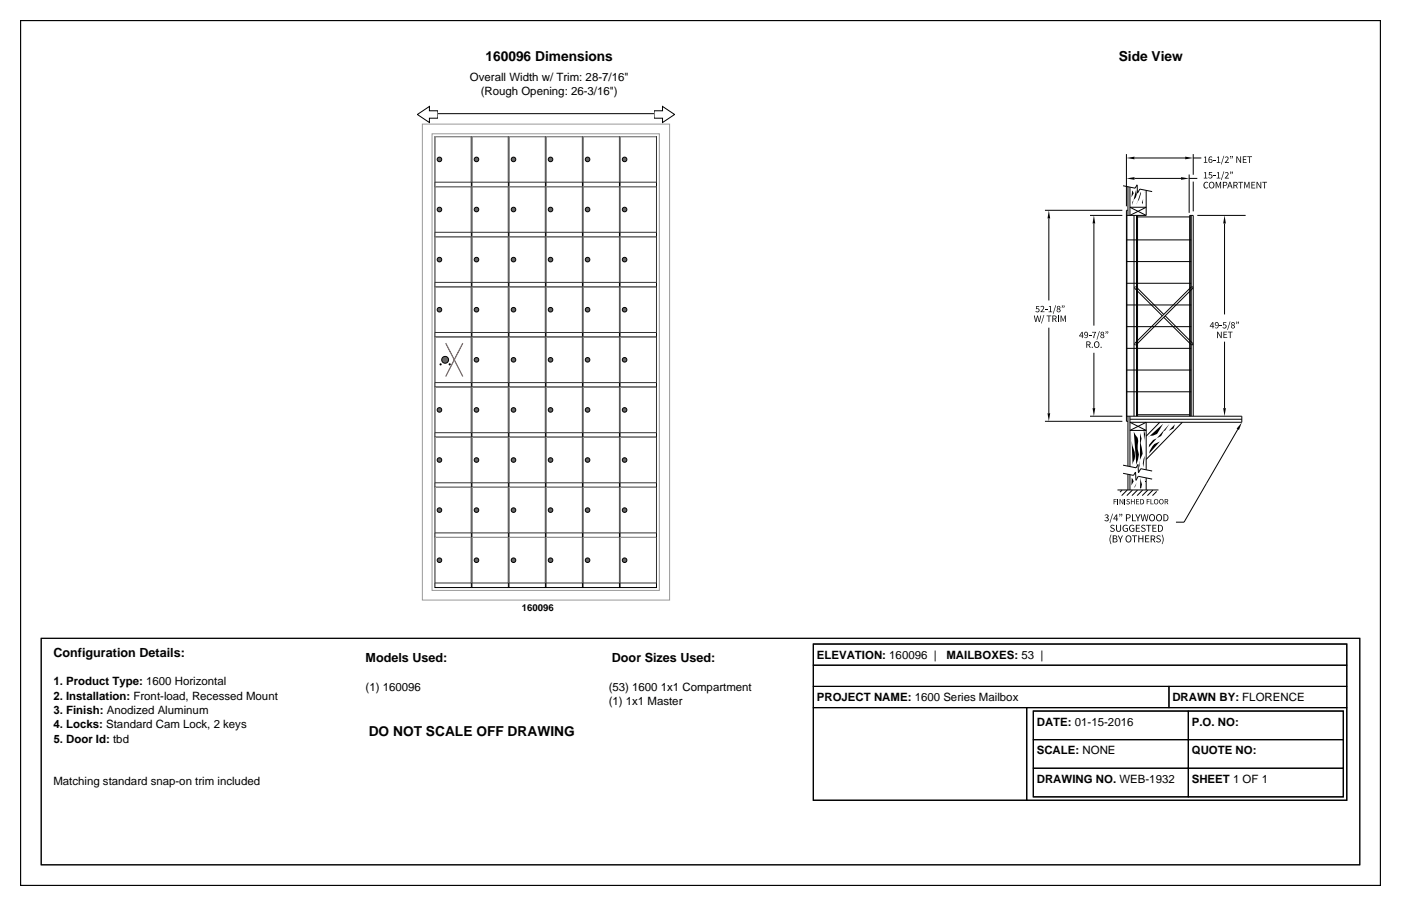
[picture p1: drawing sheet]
<svg xmlns="http://www.w3.org/2000/svg" width="432mm" height="279mm" viewBox="0 0 432 279" stroke-linecap="round" stroke-linejoin="round" font-family="sans-serif">
<path d="M12.7 196.8h406.4v69.9h-406.4z" fill="none" stroke="#000" stroke-width=".31"/>
<g fill="none" stroke="#000" stroke-width=".35">
<path d="M6.3 6.4h419.1v266.7h-419.1zM250.7 198.6h164.4v48.2h-164.4zM250.7 198.6h164.4v6.6h-164.4zM250.7 218.2h65.7v28.6h-65.7zM250.7 211.7h109.6v6.5h-109.6zM250.7 205.2h164.4v6.5h-164.4zM316.4 218.2h98.7v28.6h-98.7zM318.5 219.3h95.5v26.4h-95.5zM318.5 219.3h47.8v8.8h-47.8zM360.3 211.7h54.8v6.5h-54.8zM366.3 219.3h47.7v8.8h-47.7zM318.5 236.9h47.8v8.8h-47.8z"/>
<path d="M318.5 228.1h47.8v8.8h-47.8zM366.3 236.9h47.7v8.8h-47.7zM366.3 228.1h47.7v8.8h-47.7z"/>
</g>
<g fill="#fff" stroke="#000" stroke-width=".31">
<path d="M128.6 35.3l3.7-2.5v1.4h2.7v2.3h-2.7v1.3z"/>
<path d="M201.6 34.2h2.6v-1.4l3.7 2.5-3.7 2.5v-1.3h-2.6z"/>
</g>
<path d="M135 35.1h66.6" fill="none" stroke="#000" stroke-width=".31"/>
<path d="M134 42.1h11.3v15.5h-11.3z" fill="#fff" stroke="#000" stroke-width=".31"/>
<path d="M145.3 42.1h-11.3v14.1" fill="none" stroke="#999" stroke-width=".31"/>
<path d="M145.3 42.1v14.1h-11.3" fill="none" stroke="#333" stroke-width=".31"/>
<circle cx="135.4" cy="49.2" r=".7" fill="#666" stroke="#000" stroke-width=".31"/>
<path d="M145.5 42.1h11.2v15.5h-11.2z" fill="#fff" stroke="#000" stroke-width=".31"/>
<path d="M156.7 42.1h-11.2v14.1" fill="none" stroke="#999" stroke-width=".31"/>
<path d="M156.7 42.1v14.1h-11.2" fill="none" stroke="#333" stroke-width=".31"/>
<circle cx="146.9" cy="49.2" r=".7" fill="#666" stroke="#000" stroke-width=".31"/>
<path d="M156.9 42.1h11.2v15.5h-11.2z" fill="#fff" stroke="#000" stroke-width=".31"/>
<path d="M168.1 42.1h-11.2v14.1" fill="none" stroke="#999" stroke-width=".31"/>
<path d="M168.1 42.1v14.1h-11.2" fill="none" stroke="#333" stroke-width=".31"/>
<circle cx="158.3" cy="49.2" r=".7" fill="#666" stroke="#000" stroke-width=".31"/>
<path d="M168.3 42.1h11.2v15.5h-11.2z" fill="#fff" stroke="#000" stroke-width=".31"/>
<path d="M179.5 42.1h-11.2v14.1" fill="none" stroke="#999" stroke-width=".31"/>
<path d="M179.5 42.1v14.1h-11.2" fill="none" stroke="#333" stroke-width=".31"/>
<circle cx="169.7" cy="49.2" r=".7" fill="#666" stroke="#000" stroke-width=".31"/>
<path d="M179.7 42.1h11.2v15.5h-11.2z" fill="#fff" stroke="#000" stroke-width=".31"/>
<path d="M190.9 42.1h-11.2v14.1" fill="none" stroke="#999" stroke-width=".31"/>
<path d="M190.9 42.1v14.1h-11.2" fill="none" stroke="#333" stroke-width=".31"/>
<circle cx="181.1" cy="49.2" r=".7" fill="#666" stroke="#000" stroke-width=".31"/>
<path d="M191.1 42.1h11.2v15.5h-11.2z" fill="#fff" stroke="#000" stroke-width=".31"/>
<path d="M202.3 42.1h-11.2v14.1" fill="none" stroke="#999" stroke-width=".31"/>
<path d="M202.3 42.1v14.1h-11.2" fill="none" stroke="#333" stroke-width=".31"/>
<circle cx="192.5" cy="49.2" r=".7" fill="#666" stroke="#000" stroke-width=".31"/>
<path d="M134 57.6h11.3v15.4h-11.3z" fill="#fff" stroke="#000" stroke-width=".31"/>
<path d="M145.3 57.6h-11.3v14" fill="none" stroke="#999" stroke-width=".31"/>
<path d="M145.3 57.6v14h-11.3" fill="none" stroke="#333" stroke-width=".31"/>
<circle cx="135.4" cy="64.6" r=".7" fill="#666" stroke="#000" stroke-width=".31"/>
<path d="M145.5 57.6h11.2v15.4h-11.2z" fill="#fff" stroke="#000" stroke-width=".31"/>
<path d="M156.7 57.6h-11.2v14" fill="none" stroke="#999" stroke-width=".31"/>
<path d="M156.7 57.6v14h-11.2" fill="none" stroke="#333" stroke-width=".31"/>
<circle cx="146.9" cy="64.6" r=".7" fill="#666" stroke="#000" stroke-width=".31"/>
<path d="M156.9 57.6h11.2v15.4h-11.2z" fill="#fff" stroke="#000" stroke-width=".31"/>
<path d="M168.1 57.6h-11.2v14" fill="none" stroke="#999" stroke-width=".31"/>
<path d="M168.1 57.6v14h-11.2" fill="none" stroke="#333" stroke-width=".31"/>
<circle cx="158.3" cy="64.6" r=".7" fill="#666" stroke="#000" stroke-width=".31"/>
<path d="M168.3 57.6h11.2v15.4h-11.2z" fill="#fff" stroke="#000" stroke-width=".31"/>
<path d="M179.5 57.6h-11.2v14" fill="none" stroke="#999" stroke-width=".31"/>
<path d="M179.5 57.6v14h-11.2" fill="none" stroke="#333" stroke-width=".31"/>
<circle cx="169.7" cy="64.6" r=".7" fill="#666" stroke="#000" stroke-width=".31"/>
<path d="M179.7 57.6h11.2v15.4h-11.2z" fill="#fff" stroke="#000" stroke-width=".31"/>
<path d="M190.9 57.6h-11.2v14" fill="none" stroke="#999" stroke-width=".31"/>
<path d="M190.9 57.6v14h-11.2" fill="none" stroke="#333" stroke-width=".31"/>
<circle cx="181.1" cy="64.6" r=".7" fill="#666" stroke="#000" stroke-width=".31"/>
<path d="M191.1 57.6h11.2v15.4h-11.2z" fill="#fff" stroke="#000" stroke-width=".31"/>
<path d="M202.3 57.6h-11.2v14" fill="none" stroke="#999" stroke-width=".31"/>
<path d="M202.3 57.6v14h-11.2" fill="none" stroke="#333" stroke-width=".31"/>
<circle cx="192.5" cy="64.6" r=".7" fill="#666" stroke="#000" stroke-width=".31"/>
<path d="M134 73h11.3v15.5h-11.3z" fill="#fff" stroke="#000" stroke-width=".31"/>
<path d="M145.3 73h-11.3v14.1" fill="none" stroke="#999" stroke-width=".31"/>
<path d="M145.3 73v14.1h-11.3" fill="none" stroke="#333" stroke-width=".31"/>
<circle cx="135.4" cy="80.1" r=".7" fill="#666" stroke="#000" stroke-width=".31"/>
<path d="M145.5 73h11.2v15.5h-11.2z" fill="#fff" stroke="#000" stroke-width=".31"/>
<path d="M156.7 73h-11.2v14.1" fill="none" stroke="#999" stroke-width=".31"/>
<path d="M156.7 73v14.1h-11.2" fill="none" stroke="#333" stroke-width=".31"/>
<circle cx="146.9" cy="80.1" r=".7" fill="#666" stroke="#000" stroke-width=".31"/>
<path d="M156.9 73h11.2v15.5h-11.2z" fill="#fff" stroke="#000" stroke-width=".31"/>
<path d="M168.1 73h-11.2v14.1" fill="none" stroke="#999" stroke-width=".31"/>
<path d="M168.1 73v14.1h-11.2" fill="none" stroke="#333" stroke-width=".31"/>
<circle cx="158.3" cy="80.1" r=".7" fill="#666" stroke="#000" stroke-width=".31"/>
<path d="M168.3 73h11.2v15.5h-11.2z" fill="#fff" stroke="#000" stroke-width=".31"/>
<path d="M179.5 73h-11.2v14.1" fill="none" stroke="#999" stroke-width=".31"/>
<path d="M179.5 73v14.1h-11.2" fill="none" stroke="#333" stroke-width=".31"/>
<circle cx="169.7" cy="80.1" r=".7" fill="#666" stroke="#000" stroke-width=".31"/>
<path d="M179.7 73h11.2v15.5h-11.2z" fill="#fff" stroke="#000" stroke-width=".31"/>
<path d="M190.9 73h-11.2v14.1" fill="none" stroke="#999" stroke-width=".31"/>
<path d="M190.9 73v14.1h-11.2" fill="none" stroke="#333" stroke-width=".31"/>
<circle cx="181.1" cy="80.1" r=".7" fill="#666" stroke="#000" stroke-width=".31"/>
<path d="M191.1 73h11.2v15.5h-11.2z" fill="#fff" stroke="#000" stroke-width=".31"/>
<path d="M202.3 73h-11.2v14.1" fill="none" stroke="#999" stroke-width=".31"/>
<path d="M202.3 73v14.1h-11.2" fill="none" stroke="#333" stroke-width=".31"/>
<circle cx="192.5" cy="80.1" r=".7" fill="#666" stroke="#000" stroke-width=".31"/>
<path d="M134 88.5h11.3v15.4h-11.3z" fill="#fff" stroke="#000" stroke-width=".31"/>
<path d="M145.3 88.5h-11.3v14" fill="none" stroke="#999" stroke-width=".31"/>
<path d="M145.3 88.5v14h-11.3" fill="none" stroke="#333" stroke-width=".31"/>
<circle cx="135.4" cy="95.5" r=".7" fill="#666" stroke="#000" stroke-width=".31"/>
<path d="M145.5 88.5h11.2v15.4h-11.2z" fill="#fff" stroke="#000" stroke-width=".31"/>
<path d="M156.7 88.5h-11.2v14" fill="none" stroke="#999" stroke-width=".31"/>
<path d="M156.7 88.5v14h-11.2" fill="none" stroke="#333" stroke-width=".31"/>
<circle cx="146.9" cy="95.5" r=".7" fill="#666" stroke="#000" stroke-width=".31"/>
<path d="M156.9 88.5h11.2v15.4h-11.2z" fill="#fff" stroke="#000" stroke-width=".31"/>
<path d="M168.1 88.5h-11.2v14" fill="none" stroke="#999" stroke-width=".31"/>
<path d="M168.1 88.5v14h-11.2" fill="none" stroke="#333" stroke-width=".31"/>
<circle cx="158.3" cy="95.5" r=".7" fill="#666" stroke="#000" stroke-width=".31"/>
<path d="M168.3 88.5h11.2v15.4h-11.2z" fill="#fff" stroke="#000" stroke-width=".31"/>
<path d="M179.5 88.5h-11.2v14" fill="none" stroke="#999" stroke-width=".31"/>
<path d="M179.5 88.5v14h-11.2" fill="none" stroke="#333" stroke-width=".31"/>
<circle cx="169.7" cy="95.5" r=".7" fill="#666" stroke="#000" stroke-width=".31"/>
<path d="M179.7 88.5h11.2v15.4h-11.2z" fill="#fff" stroke="#000" stroke-width=".31"/>
<path d="M190.9 88.5h-11.2v14" fill="none" stroke="#999" stroke-width=".31"/>
<path d="M190.9 88.5v14h-11.2" fill="none" stroke="#333" stroke-width=".31"/>
<circle cx="181.1" cy="95.5" r=".7" fill="#666" stroke="#000" stroke-width=".31"/>
<path d="M191.1 88.5h11.2v15.4h-11.2z" fill="#fff" stroke="#000" stroke-width=".31"/>
<path d="M202.3 88.5h-11.2v14" fill="none" stroke="#999" stroke-width=".31"/>
<path d="M202.3 88.5v14h-11.2" fill="none" stroke="#333" stroke-width=".31"/>
<circle cx="192.5" cy="95.5" r=".7" fill="#666" stroke="#000" stroke-width=".31"/>
<path d="M134 103.9h11.3v15.5h-11.3z" fill="#fff" stroke="#000" stroke-width=".31"/>
<path d="M145.3 103.9h-11.3v14.1" fill="none" stroke="#999" stroke-width=".31"/>
<path d="M145.3 103.9v14.1h-11.3" fill="none" stroke="#333" stroke-width=".31"/>
<g fill="#666" stroke="#000" stroke-width=".31">
<circle cx="137.2" cy="111" r="1.05"/>
<circle cx="135.8" cy="112.4" r=".18"/>
<circle cx="138.6" cy="112.4" r=".18"/>
</g>
<path d="M137.4 105.8l5.2 10.3M142.6 105.8l-5.2 10.3" fill="none" stroke="#f00" stroke-width=".35"/>
<path d="M145.5 103.9h11.2v15.5h-11.2z" fill="#fff" stroke="#000" stroke-width=".31"/>
<path d="M156.7 103.9h-11.2v14.1" fill="none" stroke="#999" stroke-width=".31"/>
<path d="M156.7 103.9v14.1h-11.2" fill="none" stroke="#333" stroke-width=".31"/>
<circle cx="146.9" cy="111" r=".7" fill="#666" stroke="#000" stroke-width=".31"/>
<path d="M156.9 103.9h11.2v15.5h-11.2z" fill="#fff" stroke="#000" stroke-width=".31"/>
<path d="M168.1 103.9h-11.2v14.1" fill="none" stroke="#999" stroke-width=".31"/>
<path d="M168.1 103.9v14.1h-11.2" fill="none" stroke="#333" stroke-width=".31"/>
<circle cx="158.3" cy="111" r=".7" fill="#666" stroke="#000" stroke-width=".31"/>
<path d="M168.3 103.9h11.2v15.5h-11.2z" fill="#fff" stroke="#000" stroke-width=".31"/>
<path d="M179.5 103.9h-11.2v14.1" fill="none" stroke="#999" stroke-width=".31"/>
<path d="M179.5 103.9v14.1h-11.2" fill="none" stroke="#333" stroke-width=".31"/>
<circle cx="169.7" cy="111" r=".7" fill="#666" stroke="#000" stroke-width=".31"/>
<path d="M179.7 103.9h11.2v15.5h-11.2z" fill="#fff" stroke="#000" stroke-width=".31"/>
<path d="M190.9 103.9h-11.2v14.1" fill="none" stroke="#999" stroke-width=".31"/>
<path d="M190.9 103.9v14.1h-11.2" fill="none" stroke="#333" stroke-width=".31"/>
<circle cx="181.1" cy="111" r=".7" fill="#666" stroke="#000" stroke-width=".31"/>
<path d="M191.1 103.9h11.2v15.5h-11.2z" fill="#fff" stroke="#000" stroke-width=".31"/>
<path d="M202.3 103.9h-11.2v14.1" fill="none" stroke="#999" stroke-width=".31"/>
<path d="M202.3 103.9v14.1h-11.2" fill="none" stroke="#333" stroke-width=".31"/>
<circle cx="192.5" cy="111" r=".7" fill="#666" stroke="#000" stroke-width=".31"/>
<path d="M134 119.4h11.3v15.4h-11.3z" fill="#fff" stroke="#000" stroke-width=".31"/>
<path d="M145.3 119.4h-11.3v14" fill="none" stroke="#999" stroke-width=".31"/>
<path d="M145.3 119.4v14h-11.3" fill="none" stroke="#333" stroke-width=".31"/>
<circle cx="135.4" cy="126.4" r=".7" fill="#666" stroke="#000" stroke-width=".31"/>
<path d="M145.5 119.4h11.2v15.4h-11.2z" fill="#fff" stroke="#000" stroke-width=".31"/>
<path d="M156.7 119.4h-11.2v14" fill="none" stroke="#999" stroke-width=".31"/>
<path d="M156.7 119.4v14h-11.2" fill="none" stroke="#333" stroke-width=".31"/>
<circle cx="146.9" cy="126.4" r=".7" fill="#666" stroke="#000" stroke-width=".31"/>
<path d="M156.9 119.4h11.2v15.4h-11.2z" fill="#fff" stroke="#000" stroke-width=".31"/>
<path d="M168.1 119.4h-11.2v14" fill="none" stroke="#999" stroke-width=".31"/>
<path d="M168.1 119.4v14h-11.2" fill="none" stroke="#333" stroke-width=".31"/>
<circle cx="158.3" cy="126.4" r=".7" fill="#666" stroke="#000" stroke-width=".31"/>
<path d="M168.3 119.4h11.2v15.4h-11.2z" fill="#fff" stroke="#000" stroke-width=".31"/>
<path d="M179.5 119.4h-11.2v14" fill="none" stroke="#999" stroke-width=".31"/>
<path d="M179.5 119.4v14h-11.2" fill="none" stroke="#333" stroke-width=".31"/>
<circle cx="169.7" cy="126.4" r=".7" fill="#666" stroke="#000" stroke-width=".31"/>
<path d="M179.7 119.4h11.2v15.4h-11.2z" fill="#fff" stroke="#000" stroke-width=".31"/>
<path d="M190.9 119.4h-11.2v14" fill="none" stroke="#999" stroke-width=".31"/>
<path d="M190.9 119.4v14h-11.2" fill="none" stroke="#333" stroke-width=".31"/>
<circle cx="181.1" cy="126.4" r=".7" fill="#666" stroke="#000" stroke-width=".31"/>
<path d="M191.1 119.4h11.2v15.4h-11.2z" fill="#fff" stroke="#000" stroke-width=".31"/>
<path d="M202.3 119.4h-11.2v14" fill="none" stroke="#999" stroke-width=".31"/>
<path d="M202.3 119.4v14h-11.2" fill="none" stroke="#333" stroke-width=".31"/>
<circle cx="192.5" cy="126.4" r=".7" fill="#666" stroke="#000" stroke-width=".31"/>
<path d="M134 134.8h11.3v15.5h-11.3z" fill="#fff" stroke="#000" stroke-width=".31"/>
<path d="M145.3 134.8h-11.3v14.1" fill="none" stroke="#999" stroke-width=".31"/>
<path d="M145.3 134.8v14.1h-11.3" fill="none" stroke="#333" stroke-width=".31"/>
<circle cx="135.4" cy="141.9" r=".7" fill="#666" stroke="#000" stroke-width=".31"/>
<path d="M145.5 134.8h11.2v15.5h-11.2z" fill="#fff" stroke="#000" stroke-width=".31"/>
<path d="M156.7 134.8h-11.2v14.1" fill="none" stroke="#999" stroke-width=".31"/>
<path d="M156.7 134.8v14.1h-11.2" fill="none" stroke="#333" stroke-width=".31"/>
<circle cx="146.9" cy="141.9" r=".7" fill="#666" stroke="#000" stroke-width=".31"/>
<path d="M156.9 134.8h11.2v15.5h-11.2z" fill="#fff" stroke="#000" stroke-width=".31"/>
<path d="M168.1 134.8h-11.2v14.1" fill="none" stroke="#999" stroke-width=".31"/>
<path d="M168.1 134.8v14.1h-11.2" fill="none" stroke="#333" stroke-width=".31"/>
<circle cx="158.3" cy="141.9" r=".7" fill="#666" stroke="#000" stroke-width=".31"/>
<path d="M168.3 134.8h11.2v15.5h-11.2z" fill="#fff" stroke="#000" stroke-width=".31"/>
<path d="M179.5 134.8h-11.2v14.1" fill="none" stroke="#999" stroke-width=".31"/>
<path d="M179.5 134.8v14.1h-11.2" fill="none" stroke="#333" stroke-width=".31"/>
<circle cx="169.7" cy="141.9" r=".7" fill="#666" stroke="#000" stroke-width=".31"/>
<path d="M179.7 134.8h11.2v15.5h-11.2z" fill="#fff" stroke="#000" stroke-width=".31"/>
<path d="M190.9 134.8h-11.2v14.1" fill="none" stroke="#999" stroke-width=".31"/>
<path d="M190.9 134.8v14.1h-11.2" fill="none" stroke="#333" stroke-width=".31"/>
<circle cx="181.1" cy="141.9" r=".7" fill="#666" stroke="#000" stroke-width=".31"/>
<path d="M191.1 134.8h11.2v15.5h-11.2z" fill="#fff" stroke="#000" stroke-width=".31"/>
<path d="M202.3 134.8h-11.2v14.1" fill="none" stroke="#999" stroke-width=".31"/>
<path d="M202.3 134.8v14.1h-11.2" fill="none" stroke="#333" stroke-width=".31"/>
<circle cx="192.5" cy="141.9" r=".7" fill="#666" stroke="#000" stroke-width=".31"/>
<path d="M134 150.3h11.3v15.4h-11.3z" fill="#fff" stroke="#000" stroke-width=".31"/>
<path d="M145.3 150.3h-11.3v14" fill="none" stroke="#999" stroke-width=".31"/>
<path d="M145.3 150.3v14h-11.3" fill="none" stroke="#333" stroke-width=".31"/>
<circle cx="135.4" cy="157.3" r=".7" fill="#666" stroke="#000" stroke-width=".31"/>
<path d="M145.5 150.3h11.2v15.4h-11.2z" fill="#fff" stroke="#000" stroke-width=".31"/>
<path d="M156.7 150.3h-11.2v14" fill="none" stroke="#999" stroke-width=".31"/>
<path d="M156.7 150.3v14h-11.2" fill="none" stroke="#333" stroke-width=".31"/>
<circle cx="146.9" cy="157.3" r=".7" fill="#666" stroke="#000" stroke-width=".31"/>
<path d="M156.9 150.3h11.2v15.4h-11.2z" fill="#fff" stroke="#000" stroke-width=".31"/>
<path d="M168.1 150.3h-11.2v14" fill="none" stroke="#999" stroke-width=".31"/>
<path d="M168.1 150.3v14h-11.2" fill="none" stroke="#333" stroke-width=".31"/>
<circle cx="158.3" cy="157.3" r=".7" fill="#666" stroke="#000" stroke-width=".31"/>
<path d="M168.3 150.3h11.2v15.4h-11.2z" fill="#fff" stroke="#000" stroke-width=".31"/>
<path d="M179.5 150.3h-11.2v14" fill="none" stroke="#999" stroke-width=".31"/>
<path d="M179.5 150.3v14h-11.2" fill="none" stroke="#333" stroke-width=".31"/>
<circle cx="169.7" cy="157.3" r=".7" fill="#666" stroke="#000" stroke-width=".31"/>
<path d="M179.7 150.3h11.2v15.4h-11.2z" fill="#fff" stroke="#000" stroke-width=".31"/>
<path d="M190.9 150.3h-11.2v14" fill="none" stroke="#999" stroke-width=".31"/>
<path d="M190.9 150.3v14h-11.2" fill="none" stroke="#333" stroke-width=".31"/>
<circle cx="181.1" cy="157.3" r=".7" fill="#666" stroke="#000" stroke-width=".31"/>
<path d="M191.1 150.3h11.2v15.4h-11.2z" fill="#fff" stroke="#000" stroke-width=".31"/>
<path d="M202.3 150.3h-11.2v14" fill="none" stroke="#999" stroke-width=".31"/>
<path d="M202.3 150.3v14h-11.2" fill="none" stroke="#333" stroke-width=".31"/>
<circle cx="192.5" cy="157.3" r=".7" fill="#666" stroke="#000" stroke-width=".31"/>
<path d="M134 165.7h11.3v15.5h-11.3z" fill="#fff" stroke="#000" stroke-width=".31"/>
<path d="M145.3 165.7h-11.3v14.1" fill="none" stroke="#999" stroke-width=".31"/>
<path d="M145.3 165.7v14.1h-11.3" fill="none" stroke="#333" stroke-width=".31"/>
<circle cx="135.4" cy="172.8" r=".7" fill="#666" stroke="#000" stroke-width=".31"/>
<path d="M145.5 165.7h11.2v15.5h-11.2z" fill="#fff" stroke="#000" stroke-width=".31"/>
<path d="M156.7 165.7h-11.2v14.1" fill="none" stroke="#999" stroke-width=".31"/>
<path d="M156.7 165.7v14.1h-11.2" fill="none" stroke="#333" stroke-width=".31"/>
<circle cx="146.9" cy="172.8" r=".7" fill="#666" stroke="#000" stroke-width=".31"/>
<path d="M156.9 165.7h11.2v15.5h-11.2z" fill="#fff" stroke="#000" stroke-width=".31"/>
<path d="M168.1 165.7h-11.2v14.1" fill="none" stroke="#999" stroke-width=".31"/>
<path d="M168.1 165.7v14.1h-11.2" fill="none" stroke="#333" stroke-width=".31"/>
<circle cx="158.3" cy="172.8" r=".7" fill="#666" stroke="#000" stroke-width=".31"/>
<path d="M168.3 165.7h11.2v15.5h-11.2z" fill="#fff" stroke="#000" stroke-width=".31"/>
<path d="M179.5 165.7h-11.2v14.1" fill="none" stroke="#999" stroke-width=".31"/>
<path d="M179.5 165.7v14.1h-11.2" fill="none" stroke="#333" stroke-width=".31"/>
<circle cx="169.7" cy="172.8" r=".7" fill="#666" stroke="#000" stroke-width=".31"/>
<path d="M179.7 165.7h11.2v15.5h-11.2z" fill="#fff" stroke="#000" stroke-width=".31"/>
<path d="M190.9 165.7h-11.2v14.1" fill="none" stroke="#999" stroke-width=".31"/>
<path d="M190.9 165.7v14.1h-11.2" fill="none" stroke="#333" stroke-width=".31"/>
<circle cx="181.1" cy="172.8" r=".7" fill="#666" stroke="#000" stroke-width=".31"/>
<path d="M191.1 165.7h11.2v15.5h-11.2z" fill="#fff" stroke="#000" stroke-width=".31"/>
<path d="M202.3 165.7h-11.2v14.1" fill="none" stroke="#999" stroke-width=".31"/>
<path d="M202.3 165.7v14.1h-11.2" fill="none" stroke="#333" stroke-width=".31"/>
<circle cx="192.5" cy="172.8" r=".7" fill="#666" stroke="#000" stroke-width=".31"/>
<path d="M130.2 38.3h76.2v146.8h-76.2zM133.2 41.3h70v140.8h-70z" fill="none" stroke="#999" stroke-width=".31"/>
<g fill="#000">
<path d="M349 58.7l.4 .9-.7 1.2zM347.2 48.7l2.5-.4v.8zM347.2 55l2.5-.4v.8zM350.1 58.6l.3 1.3-.3 1-.9 1.1-.2 1.2zM351.6 59.2a5 5 0 0 1-1.2 3.4l-.1 .5zM352.8 59.1l.1 .8zM364 54.6l2.5 .4-2.5 .4zM365.3 48.3l2.5 .4-2.5 .4zM371.1 48.4l.6-.1v1.7h.4v.2h-1.1v-.2h.5v-1.4zM371.1 53.2l.6-.1v1.7h.4v.2h-1.1v-.2h.5v-1.4zM371.2 56.3l.6-.3 .6 .3-.3 .1a.75 .75 0 0 0-.9 .7 .75 .75 0 0 0 1 .7h.2a.93 .93 0 0 1-1.3 .1 .93 .93 0 0 1-.1-1.2zM372.6 53.1h1v.2h-.8v.6a.68 .68 0 0 1 .9 .3 .68 .68 0 0 1-.4 .9 .68 .68 0 0 1-.9-.3l.1-.2a.47 .47 0 0 0 .6 .3 .47 .47 0 0 0 .3-.6 .47 .47 0 0 0-.7-.2z"/>
<path d="M373.9 49.4h.7v.1h-.7zM373.9 54.2h.7v.2h-.7zM374.7 56.1h.3l.5 1.5 .5-1.5h.3v2h-.2v-1.7l-.5 1.5-.7-1.5v1.7h-.2zM375.1 48.4l.6-.1v1.7h.4v.2h-1.1v-.2h.5v-1.4zM375.1 53.2l.6-.1v1.7h.4v.2h-1.1v-.2h.5v-1.4zM377.1 48h.2l-.8 2.7h-.2zM377.1 52.9h.2l-.8 2.6h-.2zM377.5 48.6a.64 .64 0 0 1 1-.2 .64 .64 0 0 1-.1 1l-.5 .7 .9-.1v.3h-1.3l.9-1.5-.2-.3zM377.5 53.4a.64 .64 0 0 1 1-.2 .64 .64 0 0 1-.1 1l-.5 .6h.9v.3h-1.3l.9-1.5-.2-.3zM381.1 48.2h.2l1 1.7v-1.7h.2v2h-.3l-.9-1.6v1.6h-.3zM381.7 56.1h1.4v.2h-.6v1.8h-.3l.1-1.8h-.6zM383 48.2h1.2v.2h-.9v.7h.8v.2h-.8v.7h.9v.2h-1.1z"/>
<path d="M383.5 56.1h.3l.5 1.5 .5-1.5h.3v2h-.2v-1.7l-.5 1.5-.7-1.5v1.7h-.2zM384.4 48.2h1.5v.2h-.6v1.8h-.3v-1.8h-.6zM385.7 56.1h1.1v.2h-.9v.6h.8v.3h-.8v.7h1v.2h-1.2zM387.3 56.1h.3l.9 1.7v-1.7h.2v2h-.2l-1-1.7v1.7h-.2zM389 56.1h1.5v.2h-.6v1.8h-.3l.1-1.8h-.7zM323.3 64.9l.4 2.5h-.8zM337.1 66.4l.5 2.5h-.9zM352.3 61.3l-.1 1.7-.3-.5zM377.4 66.4l.4 2.5h-.8zM318.7 97.3h.2l.3 1.7 .5-1.7h.2l.4 1.7 .4-1.7h.2l-.4 2h-.3l-.4-1.7-.4 1.7h-.3zM319.3 94.4h1v.2h-.7l-.1 .6a.67 .67 0 0 1 .9 .3 .67 .67 0 0 1-.4 .9 .67 .67 0 0 1-.9-.3l.2-.2a.49 .49 0 0 0 .7 .1 .49 .49 0 0 0 0-.7 .49 .49 0 0 0-.7 0zM320.7 94.6a.63 .63 0 0 1 .9-.2 .63 .63 0 0 1 0 1l-.6 .7h.9v.2h-1.2l.9-1.4-.2-.3-.6 .2z"/>
<path d="M321.7 97.1h.2l-.8 2.6h-.2zM322.2 95.4h.7v.2h-.7zM322.6 97.3h1.4v.2h-.6v1.8h-.2v-1.8h-.6zM323.3 94.5l.6-.1v1.7h.4v.2h-1.1v-.2h.4v-1.4zM325.3 94.1h.2l-.8 2.6h-.2zM326.1 97.3h.2v2h-.2zM326.9 97.3h.3l.5 1.5 .5-1.5h.3v2h-.2v-1.7l-.5 1.5-.7-1.5v1.7h-.2zM349.7 88.4h.4l-.4 .5zM367.2 88.4h.5v.4zM379 99.1h.2l-.8 2.6h-.2zM335.6 103.4h.7v.2h-.7zM336.5 107h.3v.2h-.3z"/>
<path d="M336.6 102.3h1.2l-.6 2h-.2v-.4l.5-1.3h-.9zM338.8 102.1h.2l-.8 2.6h-.2zM339.2 107h.3v.2h-.3zM349.7 106l.4 .4h-.4zM367.7 106v.4h-.5zM375.1 102.3h.3l.9 1.6v-1.6h.2v2h-.2l-.9-1.7v1.7h-.3zM375.9 100.4h.7v.2h-.7zM377 99.4h1v.2h-.8v.5a.67 .67 0 0 1 .8 .4 .67 .67 0 0 1-.3 .9 .67 .67 0 0 1-.9-.3l.1-.2a.49 .49 0 0 0 .7 .1 .49 .49 0 0 0 .1-.7 .49 .49 0 0 0-.8 0zM377.1 102.3h1.1v.2h-.9v.6h.8v.2h-.8v.7h.9v.2h-1.1zM378.4 102.3h1.5v.2h-.6v1.8h-.3v-1.8h-.6zM322.9 127.4h.8l-.4 2.5zM336.7 125.9h.9l-.5 2.5z"/>
<path d="M349.4 133.1l1.2 1.9 .2 1-.2 2.5 .4 1.7-.8 3.2zM351.4 133.5l.4 1.8-.3 1.3 .7 3.3-.8 1.9-.3 1.8 .2 .6zM355.8 136.9l1.7-.8-3.3 3.8 .2-.9zM354.2 134.4l-.3 .5 4.6-4.2-1.9 3.1-1.2 .5zM355.4 135.7l-1.2 1.4-.2 .9 6.4-7.2-1.3 1.9-.4 .3-.8 1.5zM362.1 130.9l-.4 1.2-1.5 .8zM377 125.9h.8l-.4 2.5zM382.8 130.2l-.9 2.4-.8-.4zM342.8 158.4h.2l-.8 2.9h-.2zM343.2 153.9h1v.2h-.8v.5h.7v.2h-.7v.7h-.2zM344.4 153.9h.2v1.6h-.2zM345.1 153.9h.2l.7 1.3v-1.3h.2v1.6h-.2l-.8-1.3 .1 1.3h-.2z"/>
<path d="M346.6 153.9h.2v1.6h-.2zM347.3 154.1l.4-.2 .5 .2h-.6l-.1 .3a.59 .59 0 0 1 .6 .5 .59 .59 0 0 1-.4 .7l-.6-.3 .2-.2 .6 .2 .2-.2-.8-.6zM348.6 153.9h.2v.7h.7v-.7h.2v1.6h-.2v-.7h-.7v.7h-.2zM348.8 147.4l.6 1.1-.7 1.2zM348.9 158.6h.3v1.9h.9v.2h-1.2zM348.7 133.7l.3 3.7a5 5 0 0 1 .2 5.3l-.1 .9zM350.2 153.9h.9v.2h-.7v.5h.6v.2h-.6v.5h.7v.2h-.9zM350.3 148.9l-.4 1.1-.5 .6zM349.9 158.6h.3l.5 1.1 .5-1.1h.3l-.6 1.3v.8h-.3v-.8zM351.5 147.4l.5 2-.3 1.1-.3 .2zM351.5 158.6h.3l.4 1.9 .4-1.9h.3l.4 1.9 .4-1.9h.3l-.5 2.1h-.3l-.4-1.7-.5 1.7h-.3zM352.9 140.6l-.5 3.5-.2-1.1z"/>
<path d="M352.6 147.5l.5 1zM352.9 148.4h.3v.2h-.3zM353.4 153.9h.9v.2h-.7v.5h.7v.2h-.7v.7h-.2zM354.6 153.9h.2v1.4h.7v.2h-.9zM340.5 158.9a.61 .61 0 0 1 .9-.2 .61 .61 0 0 1-.1 1 .6 .6 0 0 1 .2 1 .6 .6 0 0 1-1-.4l.5 .2 .4-.1v-.4l-.6-.2v-.2l.4-.1a.39 .39 0 0 0 0-.6 .39 .39 0 0 0-.6 .2zM342.4 162l.7-.1 .4 .2-.1 .2a.41 .41 0 0 0-.6-.3 .41 .41 0 0 0-.1 .6 .71 .71 0 0 1 .8 .6 .71 .71 0 0 1-.7 .8l-.7-.3 .2-.2 .8 .3 .2-.4-1-.7zM342.4 164.9h.2a2.82 2.82 0 0 0 0 2.9h-.2a2.76 2.76 0 0 1 0-2.9zM344 161.9h.3l.1 1.8 .6 .1 .2-.4 .1-1.5h.2v1.2a.78 .78 0 0 1-.7 .9 .78 .78 0 0 1-.8-.9zM344.5 165.1h.3l.5 1.1 .5-1.1h.3l-.7 1.3v.9h-.2v-.9zM346.4 162l.8-.1 .4 .2-.2 .2a.8 .8 0 0 0-1.2 .6 .8 .8 0 0 0 1.2 .8v-.6h-.5v-.2h.7v.9a1.08 1.08 0 0 1-1.5-.3 1.08 1.08 0 0 1 .3-1.5zM348.4 162l.8-.1 .4 .2-.2 .2a.8 .8 0 0 0-1.2 .6 .8 .8 0 0 0 1.2 .8v-.6h-.5v-.2h.7v.9a1.08 1.08 0 0 1-1.5-.3 1.08 1.08 0 0 1 .3-1.5zM348.9 165.1h1.6v.2h-.7v2h-.3l.1-2h-.7z"/>
<path d="M350.1 161.9h1.2v.2h-.9v.7h.8v.2h-.8v.7h1v.3h-1.3zM350.8 165.1h.3v.9h1v-.9h.3v2.2h-.3v-1.1h-1v1.1h-.3zM351.9 162l.8-.1 .3 .2-.1 .2a.41 .41 0 0 0-.6-.3 .41 .41 0 0 0-.1 .6 .71 .71 0 0 1 .8 .6 .71 .71 0 0 1-.6 .8l-.8-.3 .2-.2 .8 .3 .2-.4-1-.7zM352.9 165.1h1.3v.2h-1v.7h.8v.2h-.8v.8h1v.2h-1.3zM353.3 161.9h1.5v.2h-.6v1.9h-.3v-1.9h-.6zM355.2 161.9h1.2v.2h-.9v.7h.8v.2h-.8v.7h.9v.3h-1.2zM356.6 165.2l.7-.1 .4 .2-.1 .2a.41 .41 0 0 0-.6-.2 .41 .41 0 0 0-.1 .6 .71 .71 0 0 1 .8 .6 .71 .71 0 0 1-.7 .8l-.7-.3 .2-.2 .8 .2 .2-.3-1-.8zM358 164.9h.2a2.76 2.76 0 0 1 0 2.9h-.2a2.82 2.82 0 0 0 0-2.9z"/>
<path d="M372.8 56.3a.94 .94 0 0 1 1.5 .8 .94 .94 0 0 1-1.5 .7 1.34 1.34 0 0 1 0-1.5zM373 56.5a.74 .74 0 0 0-.2 1 .74 .74 0 0 0 1.1 .2 .74 .74 0 0 0 .1-1.1 .74 .74 0 0 0-1-.1z"/>
<path d="M372.7 48.5l.5-.3 .4 .2-.1 .2-.5-.1-.3 .8a.6 .6 0 0 1 .9 .1 .6 .6 0 0 1-.3 .9 .6 .6 0 0 1-.8-.6zM372.8 49.3l.1 .7a.39 .39 0 0 0 .6-.4 .39 .39 0 0 0-.7-.3z"/>
<path d="M376.9 56.1h.6a.67 .67 0 0 1 .7 .8 .67 .67 0 0 1-1 .4v.8h-.3zM377.2 56.3v.8a.61 .61 0 0 0 .8-.4l-.2-.4z"/>
<path d="M379.2 48.2l.3 .2-.4 .5zM379.7 48.2l.3 .2-.3 .5z"/>
<path d="M379.2 52.9l.3 .3-.4 .5zM379.7 52.9l.3 .3-.3 .5z"/>
<path d="M378.9 56.1h.3l.7 2h-.3l-.2-.6h-.7l-.2 .6h-.3zM379.1 56.3l-.3 1h.6z"/>
<path d="M380.1 56.1h.9l.4 .3v.5l-.4 .3 .5 .9h-.2l-.5-.9h-.4v.9h-.3zM380.4 56.3v.7l.8-.1v-.4z"/>
<path d="M324.4 97.3h.8l.4 .3v.5l-.4 .3 .5 .9h-.3l-.4-.8h-.4v.8h-.2zM324.6 97.5v.7l.8-.1v-.4z"/>
<path d="M325.8 94.6a.55 .55 0 0 1 .9-.1 .55 .55 0 0 1-.1 .8l.1 .1a.56 .56 0 0 1-.1 .8 .56 .56 0 0 1-.8-.1 .56 .56 0 0 1 .2-.8zM325.9 95.8a.38 .38 0 0 0 .7 0 .38 .38 0 0 0-.7 0zM326 94.8a.31 .31 0 0 0 .6 0 .31 .31 0 0 0-.6 0z"/>
<path d="M327.3 94.2l.3 .3-.3 .5zM327.8 94.2l.3 .3-.3 .5z"/>
<path d="M381 99.2l.3 .2-.3 .6zM381.6 99.2l.3 .2-.4 .6z"/>
<path d="M333.4 102.3h.3v1.2h.3v.2h-.3v.6h-.2v-.6h-.9zM333.5 102.6l-.6 .9h.6z"/>
<path d="M334.3 102.5l.2-.2a.91 .91 0 0 1 .9 1.1 .91 .91 0 0 1-1.2 .7l.6-.1 .3-.7a.58 .58 0 0 1-.8 0 .58 .58 0 0 1 0-.8zM334.3 102.9a.45 .45 0 0 0 .9 0 .45 .45 0 0 0-.9 0z"/>
<path d="M334.8 105.3h.9l.4 .3v.5l-.4 .3 .5 .9h-.3l-.5-.9h-.3v.9h-.3zM335.1 105.5v.7l.7-.1v-.5z"/>
<path d="M337.4 105.5a.92 .92 0 0 1 1.5 .8 .92 .92 0 0 1-1.5 .7 1.3 1.3 0 0 1 0-1.5zM337.6 105.7a.72 .72 0 0 0-.2 1 .72 .72 0 0 0 1 .1 .72 .72 0 0 0 .2-1 .72 .72 0 0 0-1-.1z"/>
<path d="M339.3 102.5a.55 .55 0 0 1 .8-.1 .55 .55 0 0 1-.1 .9l.2 .1a.56 .56 0 0 1-.2 .8 .56 .56 0 0 1-.7-.2 .56 .56 0 0 1 .2-.8zM339.3 103.7a.4 .4 0 0 0 .8 0 .4 .4 0 0 0-.8 0zM339.4 102.8a.35 .35 0 0 0 .7 0 .35 .35 0 0 0-.7 0z"/>
<path d="M340.8 102.2l.3 .2-.4 .6zM341.3 102.2l.3 .2-.3 .6z"/>
<path d="M373.7 99.3h.3v1.2h.2v.2h-.3v.6h-.2v-.6h-.8zM373.7 99.6l-.6 .9h.6z"/>
<path d="M374.6 99.5l.2-.2a.91 .91 0 0 1 .9 1.1 .91 .91 0 0 1-1.3 .7h.7l.3-.8a.58 .58 0 0 1-.9 0 .58 .58 0 0 1 .1-.8zM374.6 99.9a.42 .42 0 0 0 .8 0 .42 .42 0 0 0-.8 0z"/>
<path d="M379.5 99.5a.55 .55 0 0 1 .9-.1 .55 .55 0 0 1-.1 .9l.2 .1a.56 .56 0 0 1-.2 .8 .56 .56 0 0 1-.8-.2 .56 .56 0 0 1 .2-.8zM379.6 100.7a.4 .4 0 0 0 .8 0 .4 .4 0 0 0-.8 0zM379.7 99.8a.31 .31 0 0 0 .6 0 .31 .31 0 0 0-.6 0z"/>
<path d="M345 158.5l.3 .2-.3 .6zM345.6 158.5l.3 .2-.3 .6z"/>
<path d="M347 158.6h.7a.72 .72 0 0 1 .7 .9 .72 .72 0 0 1-1.1 .4v.8h-.3zM347.3 158.8v.9a.65 .65 0 0 0 .9-.5l-.2-.3z"/>
<path d="M351.4 153.9a.87 .87 0 0 1 1.2 .8 .87 .87 0 0 1-1.1 .8zM351.7 154.1v1.3a.64 .64 0 0 0 .7-.7 .64 .64 0 0 0-.7-.6z"/>
<path d="M354.5 158.7a1.03 1.03 0 0 1 1.5 1 1.03 1.03 0 0 1-1.5 .9l-.3-1zM354.6 159a.79 .79 0 0 0-.2 1.1 .79 .79 0 0 0 1.1 .2 .79 .79 0 0 0 .2-1.1 .79 .79 0 0 0-1.1-.2z"/>
<path d="M355.8 154.1a.75 .75 0 0 1 1.2 .6 .75 .75 0 0 1-1.2 .6l-.2-.6zM356 154.2l-.1 .8 .2 .3a.62 .62 0 0 0 .7-.6 .62 .62 0 0 0-.7-.6z"/>
<path d="M356.7 158.7a1.03 1.03 0 0 1 1.5 1 1.03 1.03 0 0 1-1.5 .9l-.4-1zM356.8 159a.79 .79 0 0 0-.2 1.1 .79 .79 0 0 0 1.1 .2 .79 .79 0 0 0 .2-1.1 .79 .79 0 0 0-1.1-.2z"/>
<path d="M357.4 154.1a.75 .75 0 0 1 1.2 .6 .75 .75 0 0 1-1.1 .6l-.2-.6zM357.6 154.2l-.1 .8 .3 .3a.62 .62 0 0 0 .6-.6 .62 .62 0 0 0-.6-.6z"/>
<path d="M358.6 158.6a1.14 1.14 0 0 1 1.5 1.1 1.14 1.14 0 0 1-1.5 1zM358.9 158.8v1.7a.86 .86 0 0 0 1-.8 .86 .86 0 0 0-1-.9z"/>
<path d="M359 153.9l1 .2v.5l-.3 .2 .4 .7h-.3l-.3-.7h-.3v.7h-.2zM359.2 154.1v.6l.6-.2v-.3z"/>
<path d="M343 165.1h.6a.54 .54 0 0 1 .7 .3 .54 .54 0 0 1-.4 .7 .56 .56 0 0 1 .5 .6 .56 .56 0 0 1-.4 .5l-1.1 .1zM343.3 165.3v.7l.7-.1v-.4zM343.2 166.2v.9a.69 .69 0 0 0 1-.5 .68 .68 0 0 0-1-.4z"/>
<path d="M344 158.7h.3v1.2h.3v.3h-.3v.5h-.2v-.5h-1zM344.1 158.9l-.7 1h.7z"/>
<path d="M347.3 165.3a1.02 1.02 0 0 1 1.4 .9 1.02 1.02 0 0 1-1.4 .9l-.4-.9zM347.3 165.6a.79 .79 0 0 0-.1 1.1 .79 .79 0 0 0 1.1 .1 .79 .79 0 0 0 .1-1.1 .79 .79 0 0 0-1.1-.1z"/>
<path d="M354.6 165.1l1 .1a.61 .61 0 0 1 .5 .6 .61 .61 0 0 1-.5 .6l.5 .9h-.3l-.5-.9h-.4v.9h-.3zM354.9 165.4v.7l.8-.1 .1-.5z"/>
<path d="M356.9 161.9a1.14 1.14 0 0 1 1.5 1 1.14 1.14 0 0 1-1.5 1.1zM357.2 162.1v1.7a.86 .86 0 0 0 1-.9 .86 .86 0 0 0-1-.8z"/>
</g>
<g fill="none" stroke="#000" stroke-width=".31">
<path d="M346.1 57.3l3.8 .7 .6-1 .1 2.6 .7-1.3 3.8 .8M347.2 47.5v16.1M347.6 57.6v8.8M348.3 57.7v8.7l5-2.5h-5l5 2.5M349.7 48.7h15.6M349.7 55h14.3M353.3 58.7v7.7M366.5 55h2.5M366.5 53.8v11.8M367.8 48.7h2.5M367.8 47.5v6.4M367.8 56v9.2"/>
<path d="M322.1 64.9h23.8M323.3 67.4v25.3M335.9 66.4h10M337.1 68.9v31.5M347.2 66.4h6.1M347.2 74h19.9M347.3 66.4v62M347.6 64.9h-.4v65h.4M349.5 66.4v62M350.3 66.4v62M350.6 66.9h16.1M350.6 66.4v62"/>
<path d="M366.8 66.4v62M367.1 66.4v62M369 66.4h14.9M377.4 68.9v28.1M347.2 94h19.9M347.2 80.7h19.9M347.2 87.4h19.9M349.7 88.9l8.5 8.5M350.1 88.4l8.6 8.6M358.7 97.9l8.5 8.5M359.1 97.4l8.6 8.6M367.2 88.4l-17.5 17.6"/>
<path d="M367.7 88.9l-17.6 17.5M323.3 101.1v26.3M337.1 108.8v17.1M347.2 100.7h19.9M347.2 107.4h19.9M347.2 114.1h19.9M377.4 105.4v20.5M322.1 129.9h23.8M335.9 128.4h10M347.2 128.4h35.5v1.8h-34.4l5 2.5h-5l5-2.5v14.7M347.2 120.8h19.9M347.6 128.4v15.4"/>
<path d="M348.3 128.4v15.5M348.3 129.3h34.4M350.6 127.9h16.1M357.4 130.2l-4.1 4.3M364.4 130.2l-11.1 11.5M366.7 128.4v-62h1.1v62M381.5 132.4l-16.6 28.6h-2.5M344.4 151.1h12.6M345.8 151.1l-.6 .7M346.1 143.5l4.1 .8 .6-1.1 .1 2.6 .7-1.3 3.5 .8M346.1 146l3.3 .6 .6-1 .1 2.5 .7-1.2 4.3 .8M347.4 151.1l-1.7 1.7"/>
<path d="M347.6 146.3v4.8M348.3 146.4v4.7M349 151.1l-1.7 1.7M350.6 151.1l-1.7 1.7M352.2 151.1l-1.7 1.7M353.3 147.4v3.7M353.7 151.1l-1.7 1.7M355.3 151.1l-1.7 1.7M356.5 151.6l-1.3 1.2"/>
</g>
<path d="M352.7 132.4v4.2" fill="none" stroke="#000" stroke-width=".41"/>
<g font-size="4.2">
<text x="149.6" y="18.7">160096 Dimensions</text>
<text x="344.8" y="18.7">Side View</text>
<text x="113.6" y="227">DO NOT SCALE OFF DRAWING</text>
</g>
<g font-size="3.9">
<text x="16.4" y="202.5">Configuration Details:</text>
<text x="112.7" y="204.2">Models Used:</text>
<text x="188.6" y="204.2">Door Sizes Used:</text>
</g>
<g font-size="3.5">
<text x="144.8" y="25">Overall Width w/ Trim: 28-7/16&quot;</text>
<text x="148.2" y="29.4">(Rough Opening: 26-3/16&quot;)</text>
<text x="251.7" y="203.2">ELEVATION: 160096 |</text>
<text x="291.7" y="203.2">MAILBOXES: 53 |</text>
<text x="16.4" y="215.8">2. Installation: Front-load, Recessed Mount</text>
<text x="16.4" y="211.4">1. Product Type: 1600 Horizontal</text>
<text x="112.7" y="213">(1) 160096</text>
<text x="187.6" y="213">(53) 1600 1x1 Compartment</text>
<text x="16.4" y="220.2">3. Finish: Anodized Aluminum</text>
<text x="187.6" y="217.4">(1) 1x1 Master</text>
<text x="251.7" y="216.2">PROJECT NAME: 1600 Series Mailbox</text>
<text x="361.3" y="216.2">DRAWN BY: FLORENCE</text>
<text x="16.4" y="224.6">4. Locks: Standard Cam Lock, 2 keys</text>
<text x="319.5" y="223.8">DATE: 01-15-2016</text>
<text x="367.3" y="223.8">P.O. NO:</text>
<text x="16.4" y="229">5. Door Id: tbd</text>
<text x="319.5" y="232.7">SCALE: NONE</text>
<text x="367.3" y="232.7">QUOTE NO:</text>
<text x="16.4" y="242.2">Matching standard snap-on trim included</text>
<text x="319.5" y="241.5">DRAWING NO. WEB-1932</text>
<text x="367.3" y="241.5">SHEET 1 OF 1</text>
</g>
<text font-size="2.9" x="160.8" y="188.4">160096</text>
</svg>
